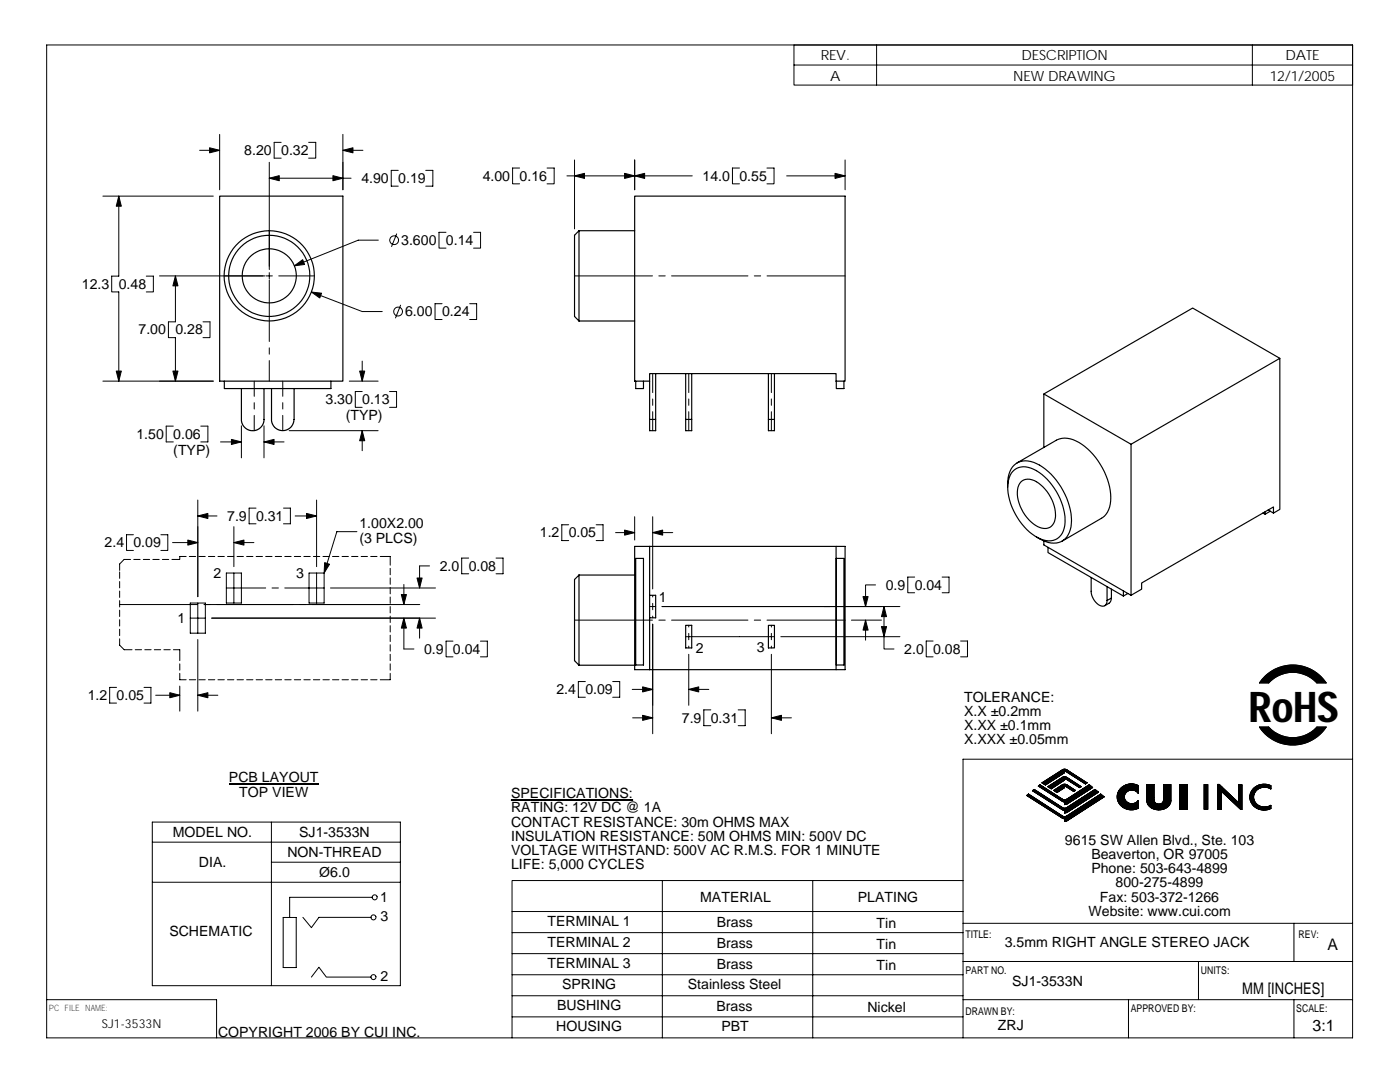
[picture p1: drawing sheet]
<svg xmlns="http://www.w3.org/2000/svg" width="279mm" height="216mm" viewBox="0 0 279 216" stroke-linecap="round" stroke-linejoin="round" font-family="sans-serif">
<g fill="none" stroke="#000" stroke-width=".2">
<path d="M9.3 9h260.6v198.1h-260.6zM158.5 9h111.4v8h-111.4zM158.5 13h111.4M174.9 9v8M249.9 9v8M20.5 39.1h22.1M23.7 39.1v16h-1.4v3.2h1.4v17.8M39.8 30h4M43.8 26.8v11.1M53.7 32.4v21.4M53.7 35.6h16.4M56.1 28.4h-1.4v3.2h1.4"/>
<path d="M61.6 28.4h1.4v3.2h-1.4M68.4 30h4M68.4 26.8v11.1M79.5 34h-1.4v3.1h1.4M85 34h1.4v3.1h-1.4M103.7 33.5h-1.4v3.2h1.4M109.2 33.5h1.4v3.2h-1.4M113.1 35.1h25.1M114.7 31.9v13.8M126.7 31.9v6M147.6 33.5h-1.4v3.2h1.4M153.1 33.5h1.4v3.2h-1.4"/>
<path d="M157 35.1h11.7M168.7 31.9v6M29.2 55.1h1.4v3.2h-1.4M31.8 55.1h21.1M35 55.1v9.1h-1.4v3.2h1.4v8.7M53.1 55.1h1.3M53.7 54.4v1.3M53.7 55.9v12.2M55.6 55.1h7.1M62.1 58.3l10.2 3.9h4M75.5 47.9h-4l-12.8 5.1M79.2 46.7l-1.1 2.5"/>
<path d="M89 46.4h-1.4v3.1h1.4M94.5 46.4h1.4v3.1h-1.4M114.7 55.1h15.5M131.5 55.1h1.3M134 55.1h15.3M150.5 55.1h1.3M153.1 55.1h15.6M20.5 76.1h22.1M40.5 64.2h1.4v3.2h-1.4M50.7 76.1v3M53.7 69.4v1.3M53.7 71.9v4.2"/>
<path d="M56.4 76.1v3M69.7 76.1h5.8M72.3 78.1h-1.4v3.2h1.4M72.3 72.1v4M77.7 78.1h1.4v3.2h-1.4M79.9 60.9l-1 2.5M88.2 60.6h-1.4v3.2h1.4M93.7 60.6h1.4v3.2h-1.4M130.3 74.5v3.8M130.3 79.6v1.3M137.5 74.5v3.8M137.5 79.6v1.3"/>
<path d="M153.9 74.5v3.8M153.9 79.6v1.3M34.6 85h-1.4v3.2h1.4M39.5 99.8v19.3M40.1 85h1.4v3.2h-1.4M44 88.2h4.2M48.2 85v6.4M50.7 80.3v1.3M50.7 82.9v3M52.7 88.2h4M52.7 85v6.4M56.4 80.3v1.3"/>
<path d="M56.4 82.9v3M57.7 85.9h17.8M63.2 99.8v13.3M72.3 85.9v4M130.3 82.1v3.8M137.5 82.1v3.8M153.9 82.1v3.8M23.9 114.1v1.3M23.9 116v1.3M23.9 117.9v1.3M23.9 119.8v1.3M26.1 111.6h-1.3l-.9 .9v1.3"/>
<path d="M26.6 106.7h-1.3v3.1h1.3M26.7 111.6h1.3M28.6 111.6h1.3M30.5 111.6h1.3M32.1 106.7h1.4v3.1h-1.4M32.4 111.6h1.3M34.4 108.3h5.1M37.1 111h-1.2v.6h-1.6M37.8 111h1.3M39.5 103h3.8M39.7 111h1.3M41.6 111h1.3"/>
<path d="M43.5 111h1.3M45.2 117.3h7.8M45.2 114.3h3v6h-3zM45.4 111h1.3M46.7 105.1v8M46.7 114.3v6M46.7 108.3h4M47.3 111h1.3M49.2 111h1.3M51.1 101.4h-1.4v3.1h1.4M51.1 111h1.3M53 111h1.3"/>
<path d="M54.3 117.3h1.3M54.9 111h1.3M56.6 101.4h1.4v3.1h-1.4M56.8 117.3h7.9M56.8 111h1.3M58.7 111h1.3M58.9 103h4.3M60.6 111h1.3M61.7 114.3h3v6h-3zM62.5 111h1.3M63.2 114.3v6M64.5 111h1.2"/>
<path d="M66 117.3h20.9M66.4 111h1.2M68.3 111h1.2M70.2 111h1.2M71.2 106.1h-4l-2.5 8.2M72.1 111h1.2M74 111h1.2M75.9 111h2v1.8M77.9 113.4v1.3M77.9 115.3v1.3M77.9 117.2v1.3M77.9 119.1v1.3"/>
<path d="M80.6 116.6v4M85.7 112.9h-2v4.4M93.5 111.4h-1.4v3.1h1.4M99 111.4h1.4v3.1h-1.4M113.5 104.7h-1.4v3.2h1.4M119 104.7h1.4v3.2h-1.4M122.9 106.3h3.8M126.7 103.1v4.7M130.3 103.1v14.4M130.3 118.8v.3M130.3 106.3h4M174.7 116.7h-2v4.3"/>
<path d="M182.5 115.1h-1.3v3.2h1.3M188 115.1h1.4v3.2h-1.4M23.3 137.2h-1.4v3.1h1.4M23.9 120.6h15.5M23.9 127.5v1.2l.9 .9h1.6M23.9 121.8v1.2M23.9 123.7v1.2M23.9 125.6v1.2M27 129.6h1.3M28.7 137.2h1.4v3.1h-1.4M28.9 129.6h1.3M30.8 129.6h1.3"/>
<path d="M31.1 138.7h4.8M32.7 129.6h1.3M34.6 129.6h1.3v2.2M35.9 132.5v1.2M35.9 134.4v1.2h1.2M35.9 136.9v5M37.8 135.6h1.3M38 120.3h3v6h-3zM38 123.3h3M39.5 120.3v6M39.5 127.6v14.3M39.5 138.7h4"/>
<path d="M39.7 135.6h1.3M40.7 120.6h43.1M41.6 135.6h1.3M42.2 123.3h44.7M43.5 135.6h1.3M45.4 135.6h1.3M47.3 135.6h1.3M49.2 135.6h1.3M51.1 135.6h1.3M53 135.6h1.3M54.9 135.6h1.3M56.8 135.6h1.3"/>
<path d="M58.7 135.6h1.3M60.6 135.6h1.3M62.5 135.6h1.3M64.5 135.6h1.2M66.4 135.6h1.2M68.3 135.6h1.2M70.2 135.6h1.2M72.1 135.6h1.2M74 135.6h1.2M77.9 121v1.3M77.9 122.9v1.3M77.9 124.8v1.3"/>
<path d="M77.9 126.7v1.3M77.9 128.7v1.2M77.9 130.6v1.2M77.9 132.5v1.2M77.9 134.4v1.2h-2M80.6 123.3v6.2h2M83.7 123.3v4M90.4 127.9h-1.4v3.2h1.4M95.9 127.9h1.4v3.2h-1.4M114.7 123.7h15.5M116.8 136h-1.4v3.1h1.4M122.3 136h1.4v3.1h-1.4"/>
<path d="M126.2 137.6h4.1M129.6 121h1.3M130.3 120.4v1.3M130.3 122.9v.4M130.3 124.5v21.9M131.5 123.7h1.3M132.1 121h47.5M134 123.7h15.3M136.8 127h10.7M137.5 124.8v.3M137.5 126.4v1.3M137.5 128.9v.4"/>
<path d="M137.5 130.6v10.1M137.5 137.6h4M147.6 127h7M150.5 123.7h1.3M153.1 123.7h15.6M153.9 124.8v.3M153.9 126.4v1.3M153.9 128.9v.4M153.9 130.6v15.8M155.8 127h23.8M169.9 123.7h6M172.7 123.7v4"/>
<path d="M176.4 121v8.5h2M186.2 127.9h-1.4v3.2h1.4M191.7 127.9h1.4v3.2h-1.4M252.4 135a8 8 0 0 1 12.3 1.3h-1.9a6.5 6.5 0 0 0-9.6 0h-1.8zM102 159.6h24.3M126.3 143.2h4M141.9 141.6h-1.4v3.2h1.4M147.3 141.6h1.4v3.2h-1.4M153.9 143.2h4M204.9 158.7l.4-.2 6.7 4.3 .4 .2 .5-.2 6.8-4.3 .6 .5-7.3 4.7-.6 .2v-.5l-.4-.2zM206.1 157.8l.3-.3 5.9 3.8 .6-.2 5.6-3.6 .7 .6-6.2 4-.6 .1v-.5l-.4-.1zM207.2 156.8l.3-.2 4.8 3 .5-.1 4.6-2.9 .7 .5-5.1 3.3-.6 .1v-.5l-.4-.1z"/>
<path d="M208 156.2l4-2.6 .4-.1 .5 .1 4 2.6-.3 .2-4.1-2.6-.1 .4-3.8 2.4zM209.1 157l3-1.9 .3-.1 .4 .1 3 1.9-.3 .2-3-1.9-.1 .4-2.6 1.7zM210.3 157.7l2-1.2 .6 .1 1.7 1.1-.3 .2-1.8-1.1-.1 .4-1.5 .9zM223.8 157.1a3 3 0 0 1 3.3-.4v1.6a1.43 1.43 0 0 0-2.2-.3 1.43 1.43 0 0 0 .4 2.3 1.63 1.63 0 0 0 1.8-.5v1.5a2.73 2.73 0 0 1-3.1-.3 2.73 2.73 0 0 1-.8-3.1zM232.3 159.2a1.02 1.02 0 0 1-.7 1.2 1.02 1.02 0 0 1-1.2-.5M232.3 159.2v-2.6h1.4v3.2a2.48 2.48 0 0 1-4 1.4l-.5-.5-.3-.6v-3.5h1.4l.1 3.3M235.4 156.6h1.5v4.9h-1.5zM240.3 156.6h.7v4.9h-.7zM243 156.5h.3l3.9 3.7v-3.6h.6v4.9h-.2l-3.9-3.7v3.7h-.7zM250.3 157.2a3.1 3.1 0 0 1 3.3-.4v.6a2.09 2.09 0 0 0-2.8 .2 2.09 2.09 0 0 0-.1 2.8 2.38 2.38 0 0 0 2.9 .3v.6a2.69 2.69 0 0 1-3.3-.4 2.69 2.69 0 0 1-.3-3.4zM251.4 145.1h1.8a6.5 6.5 0 0 0 9.6 0h1.9a8 8 0 0 1-13.3 0zM269.9 151.5h-77.7v55.6"/>
<path d="M30.4 164h49.5v32.7h-49.5zM30.4 176h49.5M30.4 168h49.5M54.2 164v32.7M54.2 172h25.7M74.3 179h-16.5v4.1M132.2 175.7v31.4M162.2 175.7v31.4M192.2 175.7h-90v31.4M9.3 199.5h33.9v7.6M56.5 183.1h2.6v10h-2.6zM60.5 183l1.6 2.1 1.5-2.1h10.4"/>
<path d="M62.1 195l1.5-2 1.5 2h8.9M102.2 198.7h90M102.2 194.5h90M102.2 190.3h90M102.2 181.9h90M102.2 186.1h90M192.2 184.2h77.7M192.2 191.9h77.7M192.2 199.5h77.7M225.2 199.5v7.6M239.2 191.9v7.6M258.2 184.2v7.7"/>
<path d="M258.2 199.5v7.6M102.2 202.9h90"/>
<circle cx="78.7" cy="47.9" r=".88"/>
<circle cx="79.4" cy="62.2" r=".89"/>
<circle cx="74.8" cy="179.1" r=".5"/>
<circle cx="74.5" cy="183.1" r=".5"/>
<circle cx="74.5" cy="195" r=".5"/>
</g>
<g fill="none" stroke="#000" stroke-width=".23">
<path d="M43.8 39.1h24.6v37h-24.6zM126.7 39.1h42v37h-1.8v-1.6h-37.3v1.6h-2.9zM115.5 46h11.2M115.5 46l-.8 .9v16.2l.8 1M115.5 46v18.1M44.8 76.1v1.4h21.2v-1.4M48.2 77.5l.1 6.9 .3 .6 .6 .6 1.2 .4 1.2-.4 .6-.6 .4-.6 .1-6.9M54.2 77.5l.1 6.9 .3 .6 .5 .5 .6 .3 .7 .1 .7-.1 .7-.3 .4-.5 .4-.6 .1-6.9M115.5 64.1h11.2M126.9 76.1v1.4h1.5v-1.4M129.6 76.1v7.6M130.9 74.5v9.2"/>
<path d="M136.8 74.5v9.2M138 74.5v9.2M153.4 74.5v9.2M154.6 74.5v9.2M166.9 76.1v1.4h1.5v-1.4M255.4 71.5l-17.4-10-29.7 17.1M129.6 83.7h1.3v2.2h-1.3zM136.8 83.7h1.2v2.2h-1.2zM153.4 83.7h1.2v2.2h-1.2zM201.1 97.2a5.3 5.3 0 0 1 1.7-4.7 4.7 4.7 0 0 1 5.3 .7 14 14 0 0 1 5.7 11.3 3.6 3.6 0 0 1-3.5 3.9l-1.7-.3-1.8-1M202.1 94.1a3.6 3.6 0 0 1 4.7-.2 12.3 12.3 0 0 1 5.7 11 3.2 3.2 0 0 1-4.8 2.6 12.2 12.2 0 0 1-6.6-11l.5-1.6zM203 92.4l7.8-4.6a4.8 4.8 0 0 1 5.1 .9 14 14 0 0 1 5.8 11.3 4.1 4.1 0 0 1-1.9 3.4l-7.8 4.6"/>
<path d="M203.7 96.2a2.62 2.62 0 0 1 3.6 .2 7.8 7.8 0 0 1 3.2 7.6 2.2 2.2 0 0 1-3.4 1.1 8 8 0 0 1-3.9-7.9zM225.7 88.6l29.7-17.1v30.1l-1.3 .8v-1.2l-26.3 15.1v1.3l-2.1 1.2zM225.7 88.6l-17.4-10v10.7M115.5 114.7v18M115.5 114.7l-.8 .9v16.2l.8 .9M115.5 114.7h11.2M126.9 111.4h1.5v21.3h-1.5zM129.6 118.8h1.3v4.5h-1.3zM129.6 109v9.8M166.9 109v24.6h1.8v-24.6h-42v24.6h40.2M166.9 111.4h1.5v21.3h-1.5zM208.3 107.9v.8l17.4 10.1"/>
<path d="M209.1 109.2v1.1l15.1 8.6M217.8 115.2v2.8a3.2 3.2 0 0 0 2.3 3 .97 .97 0 0 0 .8-1.2M220.9 117.1v2.7M221.8 119.3l-.2 .9-1.1 .7M221.8 117.6v1.7M221.8 119.3l-.9 .5M224.2 117.9v1M225.1 118.4l-.9 .5M252.1 102.4l.4 .2M253.1 101.8l1 .6M253.5 102l-1 .6v-.5M115.5 132.7h11.2"/>
<path d="M129.6 123.3v10.3M136.8 124.8h1.2v4.5h-1.2zM153.4 124.8h1.2v4.5h-1.2z"/>
<circle cx="53.7" cy="55" r="5.4"/>
<circle cx="53.7" cy="55" r="9"/>
<circle cx="53.7" cy="55" r="8.1"/>
</g>
<g fill="#000" stroke="#000" stroke-width=".2">
<path d="M23.7 39.1l.5 2h-1z" fill-rule="evenodd"/>
<path d="M41.8 29.5l2 .5-2 .5z" fill-rule="evenodd"/>
<path d="M53.7 35.6l2-.5v1z" fill-rule="evenodd"/>
<path d="M66.4 35.1l2 .5-2 .5z" fill-rule="evenodd"/>
<path d="M68.4 30l2-.5v1z" fill-rule="evenodd"/>
<path d="M114.7 35.1l1.9-.5v1z" fill-rule="evenodd"/>
<path d="M126.7 35.1l2-.5v1z" fill-rule="evenodd"/>
<path d="M124.7 34.6l2 .5-2 .5z" fill-rule="evenodd"/>
<path d="M166.6 34.6l2.1 .5-2.1 .5z" fill-rule="evenodd"/>
<path d="M35 55.1l.5 1.9h-1z" fill-rule="evenodd"/>
<path d="M58.7 53l1.7-1.2 .4 1z" fill-rule="evenodd"/>
<path d="M62.1 58.3l2.1 .2-.4 1z" fill-rule="evenodd"/>
<path d="M23.2 74h1l-.5 2.1z" fill-rule="evenodd"/>
<path d="M34.5 74h1l-.5 2.1z" fill-rule="evenodd"/>
<path d="M71.8 74h1l-.5 2.1z" fill-rule="evenodd"/>
<path d="M46.2 87.7l2 .5-2 .5z" fill-rule="evenodd"/>
<path d="M52.7 88.2l2-.5v1z" fill-rule="evenodd"/>
<path d="M72.3 85.9l.5 2h-1z" fill-rule="evenodd"/>
<path d="M39.5 103l2-.6v1.1z" fill-rule="evenodd"/>
<path d="M37.5 107.8l2 .5-2 .5z" fill-rule="evenodd"/>
<path d="M46.7 108.3l2-.5v1z" fill-rule="evenodd"/>
<path d="M61.2 102.4l2 .6-2 .5z" fill-rule="evenodd"/>
<path d="M64.8 112.3l1 .3-1.1 1.7z" fill-rule="evenodd"/>
<path d="M83.2 115.3h1l-.5 2z" fill-rule="evenodd"/>
<path d="M124.7 105.8l2 .5-2 .5z" fill-rule="evenodd"/>
<path d="M130.3 106.3l1.9-.5v1z" fill-rule="evenodd"/>
<path d="M33.9 138.2l2 .5-2 .5z" fill-rule="evenodd"/>
<path d="M39.5 138.7l2-.5v1z" fill-rule="evenodd"/>
<path d="M80.6 123.3l.5 2h-1z" fill-rule="evenodd"/>
<path d="M80.1 118.6h1l-.5 2z" fill-rule="evenodd"/>
<path d="M83.7 123.3l.5 2h-1z" fill-rule="evenodd"/>
<path d="M128.2 137.1l2.1 .5-2.1 .5z" fill-rule="evenodd"/>
<path d="M137.5 137.6l1.9-.5v1z" fill-rule="evenodd"/>
<path d="M172.7 123.7l.5 2h-1z" fill-rule="evenodd"/>
<path d="M172.2 119h1l-.5 2z" fill-rule="evenodd"/>
<path d="M175.9 125h1l-.5 2z" fill-rule="evenodd"/>
<path d="M176.4 121l.5 2h-1z" fill-rule="evenodd"/>
<path d="M252.6 134.7a8 8 0 0 1 12.1 1.6h-1.9a6.5 6.5 0 0 0-9.6 0h-1.8z" fill-rule="evenodd"/>
<path d="M128.2 142.7l2.1 .5-2.1 .5z" fill-rule="evenodd"/>
<path d="M153.9 143.2l2.1-.5v1z" fill-rule="evenodd"/>
<path d="M210.3 157.7l2-1.2 .6 .1 1.7 1.1-.3 .2-1.7-1.1h-.2v.4l-1.5 .9z" fill-rule="evenodd"/>
<path d="M209.1 157l3.3-2 .4 .1 3 1.9-.3 .2-2.9-1.9h-.2v.4l-2.6 1.7z" fill-rule="evenodd"/>
<path d="M208 156.2l4.4-2.7h.4l4.1 2.7-.3 .2-4.1-2.6-.1 .4-3.8 2.4z" fill-rule="evenodd"/>
<path d="M251.4 145.1h1.8a6.5 6.5 0 0 0 9.6 0h1.9a8 8 0 0 1-13.3 0z" fill-rule="evenodd"/>
<path d="M250 157.5a2.93 2.93 0 0 1 2-1l1.5 .2 .1 .7a2.36 2.36 0 0 0-2.5 0 2.04 2.04 0 0 0-.5 2.8 2.04 2.04 0 0 0 2.6 .7l.4-.2v.6l-.6 .3h-1a2.84 2.84 0 0 1-2.5-1.9 2.43 2.43 0 0 1 .5-2.2z" fill-rule="evenodd"/>
<path d="M207.2 156.8l.3-.2 4.8 3 .6-.1 4.5-2.9 .7 .5-5.1 3.3-.6 .1v-.5l-.4-.1z" fill-rule="evenodd"/>
<path d="M204.9 158.7l.4-.2 6.7 4.4 .4 .1 .5-.2 6.8-4.3 .6 .5-7.3 4.7-.6 .2v-.5l-.4-.2z" fill-rule="evenodd"/>
<path d="M206.1 157.8l.3-.3 5.9 3.8 .6-.1 5.6-3.7 .7 .6-6.2 4-.6 .1v-.5l-.4-.1z" fill-rule="evenodd"/>
<path d="M223.6 157.3l1-.6a3 3 0 0 1 2.5 0v1.6l-.8-.6a1.58 1.58 0 0 0-1.9 1.1v.4a1.57 1.57 0 0 0 1.2 1.1 1.57 1.57 0 0 0 1.5-.5v1.5l-.6 .2a2.83 2.83 0 0 1-2-.2 2.44 2.44 0 0 1-.9-4z" fill-rule="evenodd"/>
<path d="M228.9 156.6h1.4l.1 3.3 .2 .4 .5 .2 .7-.2 .4-.4 .1-3.3h1.4v3.4a2.59 2.59 0 0 1-3.9 1.2l-.6-.5-.3-.7z" fill-rule="evenodd"/>
<path d="M235.4 156.6h1.5v4.9h-1.5z" fill-rule="evenodd"/>
<path d="M240.3 156.6h.7v4.9h-.7z" fill-rule="evenodd"/>
<path d="M243 156.5h.3l3.9 3.7v-3.6h.6v4.9h-.2l-3.9-3.7v3.7h-.7z" fill-rule="evenodd"/>
</g>
<path d="M45.7 156.5h17.9M102 159.7h24.3" fill="none" stroke="#000" stroke-width=".21"/>
<text font-size="8.5" x="249.2" y="144.1">RoHS</text>
<g font-size="3.2">
<text x="264.9" y="189.6">A</text>
<text x="247.9" y="198.2">MM [INCHES]</text>
<text x="261.9" y="205.7">3:1</text>
</g>
<g font-size="2.8">
<text x="163.8" y="12.1">REV.</text>
<text x="165.7" y="16.1">A</text>
<text x="202.2" y="16.1">NEW DRAWING</text>
<text x="203.8" y="12.1">DESCRIPTION</text>
<text x="253.4" y="16.1">12/1/2005</text>
<text x="256.6" y="12.1">DATE</text>
<text x="48.7" y="30.9">8.20</text>
<text x="56.1" y="30.9">0.32</text>
<text x="72.1" y="36.5">4.90</text>
<text x="79.5" y="36.5">0.19</text>
<text x="96.3" y="36">4.00 0.16</text>
<text x="140.2" y="36">14.0 0.55</text>
<text x="80.1" y="48.9">3.600 0.14</text>
<text x="16.3" y="57.6">12.3 0.48</text>
<text x="80.9" y="63.1">6.00 0.24</text>
<text x="27.6" y="66.7">7.00</text>
<text x="35" y="66.7">0.28</text>
<text x="65" y="80.6">3.30 0.13</text>
<text x="69" y="83.8">(TYP)</text>
<text x="27.2" y="87.5">1.50 0.06</text>
<text x="34.6" y="90.7">(TYP)</text>
<text x="45.3" y="103.9">7.9</text>
<text x="51.1" y="103.9">0.31</text>
<text x="71.7" y="105.5">1.00X2.00</text>
<text x="107.7" y="107.2">1.2</text>
<text x="113.5" y="107.2">0.05</text>
<text x="20.9" y="109.2">2.4</text>
<text x="26.6" y="109.2">0.09</text>
<text x="71.7" y="108.3">(3 PLCS)</text>
<text x="87.8" y="113.9">2.0</text>
<text x="93.5" y="113.9">0.08</text>
<text x="42.6" y="115.4">2</text>
<text x="59.1" y="115.4">3</text>
<text x="176.8" y="117.6">0.9</text>
<text x="182.5" y="117.6">0.04</text>
<text x="35.4" y="124.4">1</text>
<text x="131.5" y="120.2">1</text>
<text x="84.6" y="130.4">0.9</text>
<text x="90.4" y="130.4">0.04</text>
<text x="138.9" y="130.2">2</text>
<text x="151" y="130.2">3</text>
<text x="180.5" y="130.4">2.0 0.08</text>
<text x="17.5" y="139.7">1.2</text>
<text x="23.3" y="139.7">0.05</text>
<text x="111" y="138.5">2.4</text>
<text x="116.8" y="138.5">0.09</text>
<text x="192.4" y="142.9">X.X ±0.2mm</text>
<text x="192.4" y="140.1">TOLERANCE:</text>
<text x="136.1" y="144.2">7.9</text>
<text x="141.9" y="144.2">0.31</text>
<text x="192.4" y="148.5">X.XXX ±0.05mm</text>
<text x="192.4" y="145.7">X.XX ±0.1mm</text>
<text x="45.7" y="156.1">PCB LAYOUT</text>
<text x="47.8" y="158.9">TOP VIEW</text>
<text x="102" y="159.3">SPECIFICATIONS:</text>
<text x="34.5" y="167.1">MODEL NO.</text>
<text x="59.7" y="167">SJ1-3533N</text>
<text x="102" y="167.8">INSULATION RESISTANCE: 50M OHMS MIN: 500V DC</text>
<text x="102" y="162.1">RATING: 12V DC @ 1A</text>
<text x="102" y="165">CONTACT RESISTANCE: 30m OHMS MAX</text>
<text x="39.7" y="173">DIA.</text>
<text x="57.4" y="171">NON-THREAD</text>
<text x="102" y="173.4">LIFE: 5,000 CYCLES</text>
<text x="102" y="170.6">VOLTAGE WITHSTAND: 500V AC R.M.S. FOR 1 MINUTE</text>
<text x="212.5" y="168.6">9615 SW Allen Blvd., Ste. 103</text>
<text x="217.8" y="171.4">Beaverton, OR 97005</text>
<text x="63.7" y="175">Ø6.0</text>
<text x="75.9" y="179.9">1</text>
<text x="139.7" y="179.9">MATERIAL</text>
<text x="171.2" y="179.9">PLATING</text>
<text x="217.8" y="174.2">Phone: 503-643-4899</text>
<text x="219.5" y="179.9">Fax: 503-372-1266</text>
<text x="222.7" y="177.1">800-275-4899</text>
<text x="75.9" y="183.9">3</text>
<text x="109.3" y="184.7">TERMINAL 1</text>
<text x="143" y="185">Brass</text>
<text x="174.9" y="185.1">Tin</text>
<text x="217.3" y="182.7">Website: www.cui.com</text>
<text x="33.8" y="186.8">SCHEMATIC</text>
<text x="109.3" y="188.9">TERMINAL 2</text>
<text x="143" y="189.2">Brass</text>
<text x="174.9" y="189.3">Tin</text>
<text x="200.5" y="188.9">3.5mm RIGHT ANGLE STEREO JACK</text>
<text x="75.9" y="195.8">2</text>
<text x="109.3" y="193.1">TERMINAL 3</text>
<text x="112.2" y="197.3">SPRING</text>
<text x="137.3" y="197.4">Stainless Steel</text>
<text x="143" y="193.4">Brass</text>
<text x="174.9" y="193.5">Tin</text>
<text x="202" y="196.8">SJ1-3533N</text>
<text x="111.2" y="201.5">BUSHING</text>
<text x="143" y="201.6">Brass</text>
<text x="173.1" y="201.9">Nickel</text>
<text x="43.5" y="206.9">COPYRIGHT 2006 BY CUI INC.</text>
<text x="111" y="205.8">HOUSING</text>
<text x="144" y="205.7">PBT</text>
<text x="199.2" y="205.5">ZRJ</text>
</g>
<text font-size="2.5" x="20.3" y="205.1">SJ1-3533N</text>
<g font-size="2.1">
<text x="192.7" y="187.2">TITLE:</text>
<text x="259.2" y="187.2">REV:</text>
<text x="192.7" y="194.4">PART NO.</text>
<text x="239.6" y="194.4">UNITS:</text>
<text x="192.7" y="202.6">DRAWN BY:</text>
<text x="225.7" y="202">APPROVED BY:</text>
<text x="258.7" y="202">SCALE:</text>
</g>
<text font-size="1.7" x="9.8" y="201.6">PC FILE NAME:</text>
</svg>
